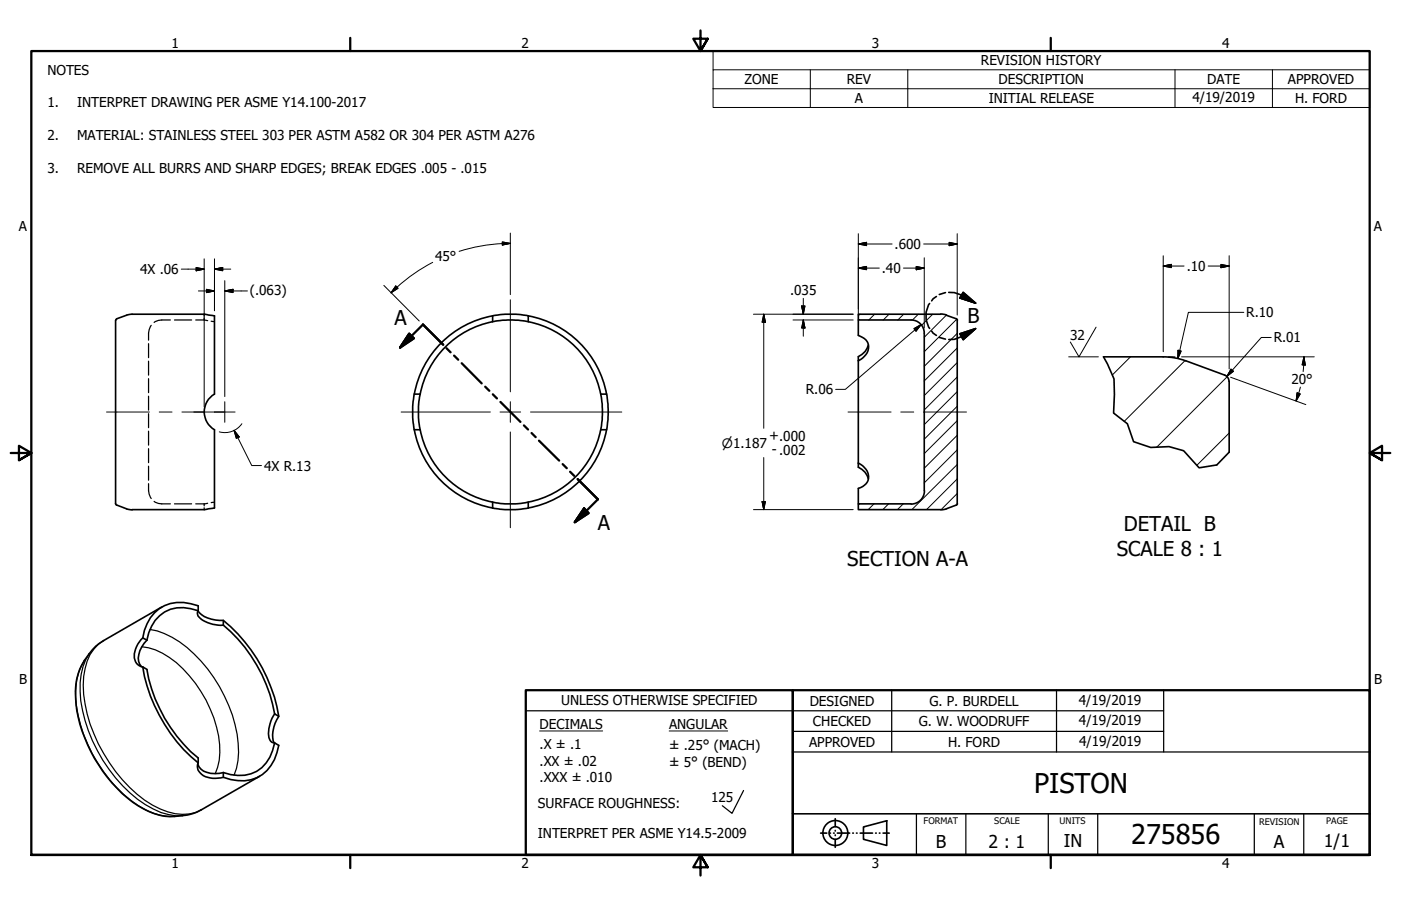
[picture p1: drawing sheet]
<svg xmlns="http://www.w3.org/2000/svg" width="432mm" height="279mm" viewBox="0 0 432 279" stroke-linecap="round" stroke-linejoin="round" font-family="sans-serif">
<!-- layer: Hatch (ANSI) -->
<g fill="none" stroke="#000" stroke-width=".31">
<path d="M265 96.9l-.5 .4M269.6 96.9l-1.8 1.8M274 96.9l-1.8 1.8M278.5 96.9l-1.8 1.8M283 96.9l-1.8 1.8M287.5 96.9l-3.5 3.4M291.7 97.2l-6.8 6.8M294.9 98.4l-10 10.1M295 116.3l-10.1 10.1M295 111.8l-10.1 10.2M295 107.3l-10.1 10.2M295 102.8l-10.1 10.2"/>
<path d="M348.4 110l-5.6 5.6M365.3 111.2l-18.8 18.7M378.3 116.1l-21.8 21.8M295 138.7l-10.1 10.2M295 134.2l-10.1 10.2M295 129.7l-10.1 10.2M295 125.3l-10.1 10.1M295 120.8l-10.1 10.1M378.8 133.5l-9.9 10M264.9 155.4l-.4 .4M269.4 155.4l-1.8 1.8M273.9 155.4l-1.8 1.8"/>
<path d="M278.4 155.4l-1.8 1.8M295 152.2l-4.9 5M295 147.7l-9.4 9.5M295 143.3l-13.9 13.9"/>
</g>
<!-- layer: Visible (ANSI) -->
<g fill="none" stroke="#000" stroke-width=".51">
<path d="M35.6 98.7v56.6M40.7 96.9h22.5l2.9 .5v24.1a6.3 6.3 0 0 0 0 11v24.2l-2.9 .5h-22.5M40.7 96.9l-1.3 .2-3.4 1.2-.3 .5M151.8 99.2a28.4 28.4 0 0 0-22.3 22.3M151.8 97.4a29.9 29.9 0 0 1 11 0M151.8 97.4v1.8a29.9 29.9 0 0 1 11 0v-1.8M151.8 97.4a30.1 30.1 0 0 0-24.1 24.1M162.8 97.4a30.1 30.1 0 0 1 24.1 24.1M162.8 99.2a28.4 28.4 0 0 1 22.3 22.3M264.5 98.7v4.7a3.7 3.7 0 0 1 3.2 4.2 5.2 5.2 0 0 1-3.2 3.7M280.8 98.7a4 4 0 0 1 4.1 4v48.6M289.9 96.9h-25.4v1.8h16.3"/>
<path d="M290 96.8l1.7 .3M291.7 97.2l3 1.1M294.7 98.3l.4 .5M295 98.7v56.6M267.7 106.4a5.4 5.4 0 0 1-3.2 3.6v34.1a5.4 5.4 0 0 1 3.2 3.6M340.1 110h18.4a20.4 20.4 0 0 1 7 1.3l12 4.4M377.5 115.7a2 2 0 0 1 1.3 1.9M378.8 117.6v21.8M127.7 132.5a30.1 30.1 0 0 0 24.1 24.2M127.7 121.5a29.9 29.9 0 0 0 0 11M127.7 121.5h1.8a29.9 29.9 0 0 0 0 11h-1.8M129.5 132.5a28.4 28.4 0 0 0 22.3 22.3"/>
<path d="M185.1 132.5a28.4 28.4 0 0 1-22.3 22.3M185.2 121.5a29.9 29.9 0 0 1 0 11M185.2 132.5h1.7M185.2 121.5h1.7M186.9 121.5a29.9 29.9 0 0 1 0 11M186.9 132.5a30.1 30.1 0 0 1-24.1 24.2M35.6 155.3l.4 .5 3 1.1M39 156.9l1.7 .3M151.8 156.7a29.9 29.9 0 0 0 11 0M151.8 154.9a29.9 29.9 0 0 0 11 0M151.8 154.9v1.8M162.8 154.9v1.8"/>
<path d="M264.5 142.8a4.4 4.4 0 0 1 2.8 5.9l-1.4 1.4-1.4 .5v4.8M280.8 155.4h-16.3v1.8h25.4M284.9 151.4a4.1 4.1 0 0 1-4.1 4M291.7 156.9l-1.7 .3M295.1 155.3l-.4 .5-3 1.1M44 196.7l1.3 .7M45.3 197.4a7.7 7.7 0 0 0-2.6 6.6l.9 1.6M49.8 187.2l-17.9 10.3a19.4 19.4 0 0 0-8.5 19.6 45.3 45.3 0 0 0 19.1 31.4 18.9 18.9 0 0 0 19.5 1.2l18-10.3M61 188.4a9 9 0 0 0 7.8 2.9 48.8 48.8 0 0 1 17.1 29.6 9.1 9.1 0 0 0-1.4 8.2M61.1 188.3v-1.5a12.3 12.3 0 0 0-13.5 2.2 14.4 14.4 0 0 0-3.6 7.7 7.1 7.1 0 0 0-2.2 7.4l1.1 1.2 1.1 .4M61.1 188.3a11.2 11.2 0 0 0-11.9 1.6 13.3 13.3 0 0 0-3.9 7.5M61.1 188.3l-.2 .4a3 3 0 0 0 2.4 3l2.3 .8 3.2 .3"/>
<path d="M68.8 192.8a46.9 46.9 0 0 1 15.8 27.4M68.8 191.3v1.5M44 205.7a49.3 49.3 0 0 0 17.1 29.6 3.6 3.6 0 0 0 3.7 4.6l1.6 .1 2.4-.3a12.2 12.2 0 0 0 13.5-2.1 14.4 14.4 0 0 0 3.6-7.7l-1.3-.8M44 205.7l1.3 .7a45.6 45.6 0 0 0 15.8 27.3v1.6M61 235.6a4.8 4.8 0 0 0 5.3 3l2.5-.3M68.8 238.3v1.4M84.6 229.1a11.2 11.2 0 0 1-9.2 10h-2.1l-2.2-.2-2.3-.6M84.6 220.2a9.1 9.1 0 0 0-1.4 8.1l.6 .6 .8 .2M84.6 220.2l1.3 .7"/>
</g>
<!-- layer: Visible Narrow (ANSI) -->
<path d="M31.9 197.5a12.5 12.5 0 0 0-5.7 8.7 33.1 33.1 0 0 0 2.8 20.1 46.4 46.4 0 0 0 18 22 16.4 16.4 0 0 0 13.3 2.3l1.7-.9M43.8 199.5a22.3 22.3 0 0 1 14.6 8.9 38 38 0 0 1 9.4 23.7l-.2 2.4-1.2 4.1M46.2 194.1a27.2 27.2 0 0 1 15.8 9.8 44.4 44.4 0 0 1 11.5 28.1l-.6 4.9-.8 2.2M26 203.6a20 20 0 0 0-2.4 14.1 46.2 46.2 0 0 0 19.1 30.8 18.5 18.5 0 0 0 11.1 3.3M27.5 201.6a21.2 21.2 0 0 0-2.6 14.6 47.5 47.5 0 0 0 19.9 32 18.6 18.6 0 0 0 11.5 3.3" fill="none" stroke="#000" stroke-width=".38"/>
<!-- layer: Break Line (ANSI) -->
<path d="M340.1 110l1.2 2.2 2 4.6 .2 4.9-.3 5.7 4.3 3.3 1.9 5.5 5.2 1.8 5.7-.3 4.5 1.3 4.8 5.3 5.4-.9 3.8-4" fill="none" stroke="#000" stroke-width=".51"/>
<!-- layer: Hidden (ANSI) -->
<g fill="none" stroke="#000" stroke-width=".38">
<path d="M52.5 98.7a6.4 6.4 0 0 0-5 .7M53.8 98.7h5.3M60.3 98.7h2.6M62.9 98.7l1.1 .2M62.9 96.9v.6M62.9 98v.7M65.1 99.1l1 .1M45.8 106v4.3M45.8 111.4v4.3M45.8 116.8v4.3M46.6 100.3a6.2 6.2 0 0 0-.8 4.6M45.8 122.2v4.3"/>
<path d="M45.8 127.6v4.3M45.8 133v4.3M45.8 138.4v4.3M45.8 149.2a6.2 6.2 0 0 0 .8 4.5M45.8 143.8v4.3M47.5 154.6a6.4 6.4 0 0 0 5 .8M53.8 155.4h5.3M60.3 155.4h2.6M62.9 155.4v.6M62.9 156.6v.6M64 155.2l-1.1 .2M66.1 154.9l-1 .1"/>
</g>
<!-- layer: Section Line (ANSI) -->
<g fill="none" stroke="#000" stroke-width=".7">
<path d="M126.1 102.9l1.5 1.4-4.3 2.9zM136.6 106.3l-6.2-6.2-7.1 7.1M137.6 107.4l1.3 1.2M140 109.7l1.2 1.2M142.3 112l6.2 6.2M149.5 119.3l1.3 1.2M151.9 121.6l1.3 1.3M154.2 124l6.2 6.1M161.5 131.2l1.3 1.3M163.8 133.5l1.3 1.3M166.1 135.9l6.2 6.1M173.4 143.1l1.3 1.3"/>
<path d="M175.7 145.5l1.3 1.2M178.1 147.8l6.2 6.2-7.1 7M180 156.8l1.4 1.4-4.2 2.8z"/>
</g>
<path d="M126.1 102.9l-2.8 4.3zM126.1 102.9l1.5 1.4-4.3 2.9zM180 156.8l-2.8 4.2zM180 156.8l1.4 1.4-4.2 2.8z" fill="#000" stroke="#000" stroke-width=".7"/>
<!-- layer: Detail Boundary (ANSI) -->
<path d="M286.5 93.6a6.8 6.8 0 0 0 0 7.7M288.6 91.4l-1 .7-.5 .7M291.4 90.2l-1.9 .6M292.4 90.2h1.7l2.3 .8 4.3 2.5M296.9 90.2l3.8 3.3-4.9-1.6zM287.1 102.1l.5 .6 1 .7M289.5 104l1.9 .6M295.8 102.9l4.9-1.6-3.8 3.4zM300.7 101.3l-4.3 2.5-2.3 .8-1.7 .1" fill="none" stroke="#000" stroke-width=".51"/>
<path d="M295.8 91.9l4.9 1.6zM296.9 90.2l3.8 3.3-4.9-1.6zM296.9 104.7l3.8-3.4zM295.8 102.9l4.9-1.6-3.8 3.4z" fill="#000" stroke="#000" stroke-width=".51"/>
<!-- layer: Border (ANSI) -->
<path d="M107.9 11.7v4M215.9 9.4v6.3l-2.2-3.8h4.4l-2.2 3.8 2.2-3.8M323.8 11.7v4M3.3 139.7h6.4l-3.9-2.2v4.4l3.9-2.2-3.9 2.2M428.5 139.7h-6.4l3.9-2.2v4.4l-3.9-2.2 3.9 2.2M9.7 263.7v-248h412.4v248h-412.4h412.4M107.9 263.7v4M218.1 267.5l-2.2-3.8 2.2 3.8h-4.4l2.2-3.8v6.3M323.8 263.7v4" fill="none" stroke="#000" stroke-width=".7"/>
<!-- layer: Title (ANSI) -->
<g fill="none" stroke="#000" stroke-width=".38">
<path d="M162.1 219.2h196.5M274.8 212.9v19M325.6 212.9v19M358.6 212.9v19M244.3 225.6h114.3M244.3 231.9h177.8M229.2 243.8l-3.6 7-3-2.3M244.3 251h177.8M282.4 251v12.7M297.7 251v12.7M323.1 251v12.7M338.3 251v12.7"/>
<path d="M386.6 251v12.7M401.8 251v12.7"/>
</g>
<path d="M162.1 212.9h82.2v50.8h-82.2zM244.3 212.9h177.8v50.8h-177.8z" fill="none" stroke="#000" stroke-width=".7"/>
<g fill="none" stroke="#000" stroke-width=".51">
<path d="M252.9 256.9h1.9M255.8 256.9h.2M256.9 256.9h.2M257.4 252.5v2.4M257.4 256.1v.2M257.4 257.5v.2M257.4 258.9v2.4M258.1 256.9h3.8M262.8 256.9h.2M264 256.9h.2M265.1 256.9h3.8M266.1 255l7.2-1.9v7.6l-7.2-1.9z"/>
<path d="M269.9 256.9h.2M271 256.9h.2M272.2 256.9h1.9"/>
<circle cx="257.5" cy="256.9" r="3.8"/>
<circle cx="257.5" cy="256.9" r="1.94"/>
</g>
<path d="M166.3 225.4h19.4M206.2 225.4h18.1" fill="none" stroke="#000" stroke-width=".31"/>
<!-- layer: Center Mark (ANSI) -->
<path d="M157.3 92.5v28.3M59.8 127.1h3.3M66.1 127.1h6.4M69.3 123.9v6.3M123.6 127.1h27.5M154.1 127.1h6.4M157.3 123.9v6.3M157.3 133.2v29.6M163.5 127.1h28.1" fill="none" stroke="#000" stroke-width=".31"/>
<!-- layer: Dimension (ANSI) -->
<g fill="none" stroke="#000" stroke-width=".31">
<path d="M62.9 79.8v45.7M66.1 79.8v16M154.8 74.6l2.5 .5-2.5 .5zM157.3 75.1a52 52 0 0 0-15.8 2.4M157.3 71.9v19M264.5 75.2l2.6-.5v1.1zM264.5 75.2h10.5M264.5 72.1v25M284.7 75.2h10.3M284.9 79.5v21.7M292.5 74.7l2.5 .5-2.5 .6zM295 72.1v25.1"/>
<path d="M358.5 78.9v29.6M378.8 78.9v34.9M55.9 83h7M60.5 82.5l2.4 .5-2.4 .5zM61.2 89.7h4.9M63.6 89.2l2.5 .5-2.5 .5zM66.1 83l2.5-.5v1zM66.1 83h5M69.3 89.7l2.5-.5v1zM69.3 89.7h7M69.3 86.6v35.7M118.3 88l10.9 11"/>
<path d="M122 88.2l.7 .7-2.2 1.4zM133.4 80.9l-4.8 2.8a53.9 53.9 0 0 0-8.1 6.6M232.2 96.9h30.8M235.4 96.9l.5 2.5h-1zM235.4 96.9v35.2M244.4 98.7h18.6M247.1 94.4h1l-.5 2.5zM247.6 98.7l.5 2.5h-1zM247.6 92v4.9M247.6 98.7v5M264.5 82.7l2.6-.5v1zM264.5 82.7h6.5"/>
<path d="M278.4 82.7h6.5M282.4 82.2l2.5 .5-2.5 .5zM358.5 82l2.5-.5v1zM358.5 82h6.4M372.4 82h6.4M376.3 81.5l2.5 .5-2.5 .5zM383.3 96.3h-17l-3.3 14.3M281.7 101.3l2.2-1.2-1.6 2zM283.9 100.1l-23.4 20h-2.9M360.1 110h2M363.1 108l.9 .3-1 2.3zM364.2 110h40.9"/>
<path d="M379.3 116.3l23.2 8.5M379.4 113.9l.8 .6-2.1 1.6zM391.8 104.1h-3.1l-10.6 12M400.8 119.4l-.5 1.9M401.8 112.6l-.2 2M401.9 110l.4 2.6-1-.1zM401.9 110l-.1 2.6M72.1 132.7l1.6 2-.9 .5zM72.1 132.7l5.5 10.9h3M74.6 130.7a6.4 6.4 0 0 1-7 2.5M399.8 121.2l.9 .3-1.2 2.1zM400.2 121.3l-.7 2.3"/>
<path d="M232.2 157.2h30.8M234.9 154.7h1l-.5 2.5zM235.4 141.1v16.1"/>
</g>
<g fill="#000" stroke="#000" stroke-width=".31">
<path d="M154.8 75.6l2.5-.5zM154.8 74.6l2.5 .5-2.5 .5zM264.5 75.2l2.6-.5zM264.5 75.2l2.6-.5v1.1zM292.5 75.8l2.5-.6zM292.5 74.7l2.5 .5-2.5 .6zM60.5 83.5l2.4-.5zM60.5 82.5l2.4 .5-2.4 .5zM63.6 90.2l2.5-.5zM63.6 89.2l2.5 .5-2.5 .5zM66.1 83l2.5-.5zM66.1 83l2.5-.5v1z"/>
<path d="M69.3 89.7l2.5-.5zM69.3 89.7l2.5-.5v1zM122 88.2l-1.5 2.1zM122 88.2l.7 .7-2.2 1.4zM235.4 96.9l.5 2.5zM235.4 96.9l.5 2.5h-1zM247.1 94.4l.5 2.5zM247.1 94.4h1l-.5 2.5zM264.5 82.7l2.6-.5zM264.5 82.7l2.6-.5v1zM282.4 83.2l2.5-.5zM282.4 82.2l2.5 .5-2.5 .5z"/>
<path d="M358.5 82l2.5-.5zM358.5 82l2.5-.5v1zM376.3 82.5l2.5-.5zM376.3 81.5l2.5 .5-2.5 .5zM247.6 98.7l.5 2.5zM247.6 98.7l.5 2.5h-1zM283.9 100.1l-1.6 2zM281.7 101.3l2.2-1.2-1.6 2zM363.1 108l-.1 2.6zM363.1 108l.9 .3-1 2.3zM379.4 113.9l-1.3 2.2zM379.4 113.9l.8 .6-2.1 1.6z"/>
<path d="M401.9 110l.4 2.6zM401.9 110l.4 2.6-1-.1zM72.1 132.7l1.6 2zM72.1 132.7l1.6 2-.9 .5zM399.8 121.2l-.3 2.4zM399.8 121.2l.9 .3-1.2 2.1zM234.9 154.7l.5 2.5zM234.9 154.7h1l-.5 2.5z"/>
</g>
<!-- layer: Centerline (ANSI) -->
<path d="M32.8 127.1h13.2M49.1 127.1h3.9M56.1 127.1h13.2M261.4 127.1h13.2M277.6 127.1h4M284.6 127.1h13.3" fill="none" stroke="#000" stroke-width=".31"/>
<!-- layer: Symbol (ANSI) -->
<path d="M219.8 21.5v-5.8h202.3v5.8M219.8 27.4h202.3M249.7 21.5v11.6M279.8 21.5v11.6M362.1 21.5v11.6M392.2 21.5v11.6M422.1 21.5h-202.3v5.9M422.1 21.5v11.6h-202.3v-5.7M329.4 110h9.1M337.8 100.9l-5.3 9.1-2.6-4.5" fill="none" stroke="#000" stroke-width=".31"/>
<g font-size="8.4">
<text x="318.8" y="244.5">PISTON</text>
<text x="348.7" y="260.3">275856</text>
</g>
<g font-size="6.3">
<text x="121.6" y="100.1">A</text>
<text x="298.2" y="99.7">B</text>
<text x="184.3" y="163.5">A</text>
<text x="346.4" y="163.8">DETAIL B</text>
<text x="344.2" y="171.3">SCALE 8 : 1</text>
<text x="261.1" y="174.5">SECTION A-A</text>
</g>
<g font-size="5.5">
<text x="288.5" y="261.4">B</text>
<text x="304.7" y="261.5">2 : 1</text>
<text x="327.9" y="261.3">IN</text>
<text x="392.6" y="261.4">A</text>
<text x="408.1" y="261.1">1/1</text>
</g>
<g font-size="4.4">
<text x="206.2" y="231.3">± .25° (MACH)</text>
<text x="206.2" y="236.5">± 5° (BEND)</text>
</g>
<g font-size="4.2">
<text x="52.8" y="14.7">1</text>
<text x="160.8" y="14.7">2</text>
<text x="268.7" y="14.7">3</text>
<text x="376.7" y="14.7">4</text>
<text x="14.6" y="23.1">NOTES</text>
<text x="302.3" y="20.2">REVISION HISTORY</text>
<text x="229.5" y="26">ZONE</text>
<text x="261" y="26">REV</text>
<text x="307.8" y="26">DESCRIPTION</text>
<text x="372" y="26">DATE</text>
<text x="396.9" y="26">APPROVED</text>
<text x="14.6" y="33.1">1.</text>
<text x="23.7" y="33.1">INTERPRET DRAWING PER ASME Y14.100-2017</text>
<text x="263.5" y="31.8">A</text>
<text x="304.7" y="31.8">INITIAL RELEASE</text>
<text x="367.5" y="31.5">4/19/2019</text>
<text x="399.2" y="31.8">H. FORD</text>
<text x="14.6" y="43.2">2.</text>
<text x="23.7" y="43.2">MATERIAL: STAINLESS STEEL 303 PER ASTM A582 OR 304 PER ASTM A276</text>
<text x="14.6" y="53.2">3.</text>
<text x="23.7" y="53.2">REMOVE ALL BURRS AND SHARP EDGES; BREAK EDGES .005 - .015</text>
<text x="5.8" y="71.4">A</text>
<text x="423.4" y="71.4">A</text>
<text x="275.7" y="76.8">.600</text>
<text x="134.1" y="80.5">45°</text>
<text x="365.8" y="83.6">.10</text>
<text x="43.2" y="84.5">4X .06</text>
<text x="271.8" y="84.2">.40</text>
<text x="77" y="90.9">(.063)</text>
<text x="243.5" y="91.1">.035</text>
<text x="384.1" y="97.9">R.10</text>
<text x="329.8" y="104.8">32</text>
<text x="392.6" y="105.6">R.01</text>
<text x="398" y="118.5">20°</text>
<text x="248.3" y="121.6">R.06</text>
<text x="237.1" y="135.8">+.000</text>
<text x="237.9" y="140">- .002</text>
<text x="81.4" y="145.1">4X R.13</text>
<text x="5.9" y="211.1">B</text>
<text x="423.5" y="211.1">B</text>
<text x="173" y="217.6">UNLESS OTHERWISE SPECIFIED</text>
<text x="249.6" y="217.6">DESIGNED</text>
<text x="286.4" y="217.6">G. P. BURDELL</text>
<text x="332.5" y="217.4">4/19/2019</text>
<text x="166.3" y="224.7">DECIMALS</text>
<text x="206.2" y="224.7">ANGULAR</text>
<text x="250.6" y="224">CHECKED</text>
<text x="283.2" y="224">G. W. WOODRUFF</text>
<text x="332.5" y="223.6">4/19/2019</text>
<text x="166.3" y="231.1">.X ± .1</text>
<text x="249.4" y="230.3">APPROVED</text>
<text x="292.2" y="230.3">H. FORD</text>
<text x="332.6" y="230">4/19/2019</text>
<text x="166.3" y="236.1">.XX ± .02</text>
<text x="166.3" y="241.1">.XXX ± .010</text>
<text x="165.8" y="249">SURFACE ROUGHNESS:</text>
<text x="219.1" y="247.3">125</text>
<text x="165.8" y="258.6">INTERPRET PER ASME Y14.5-2009</text>
<text x="52.8" y="267.7">1</text>
<text x="160.8" y="267.7">2</text>
<text x="268.7" y="267.7">3</text>
<text x="376.7" y="267.7">4</text>
</g>
<text font-size="4" x="222.5" y="138.1">⌀1.187</text>
<g font-size="2.8">
<text x="284.7" y="254.2">FORMAT</text>
<text x="306.5" y="254.2">SCALE</text>
<text x="326.6" y="254.2">UNITS</text>
<text x="388" y="254.4">REVISION</text>
<text x="408.7" y="254.1">PAGE</text>
</g>
</svg>
